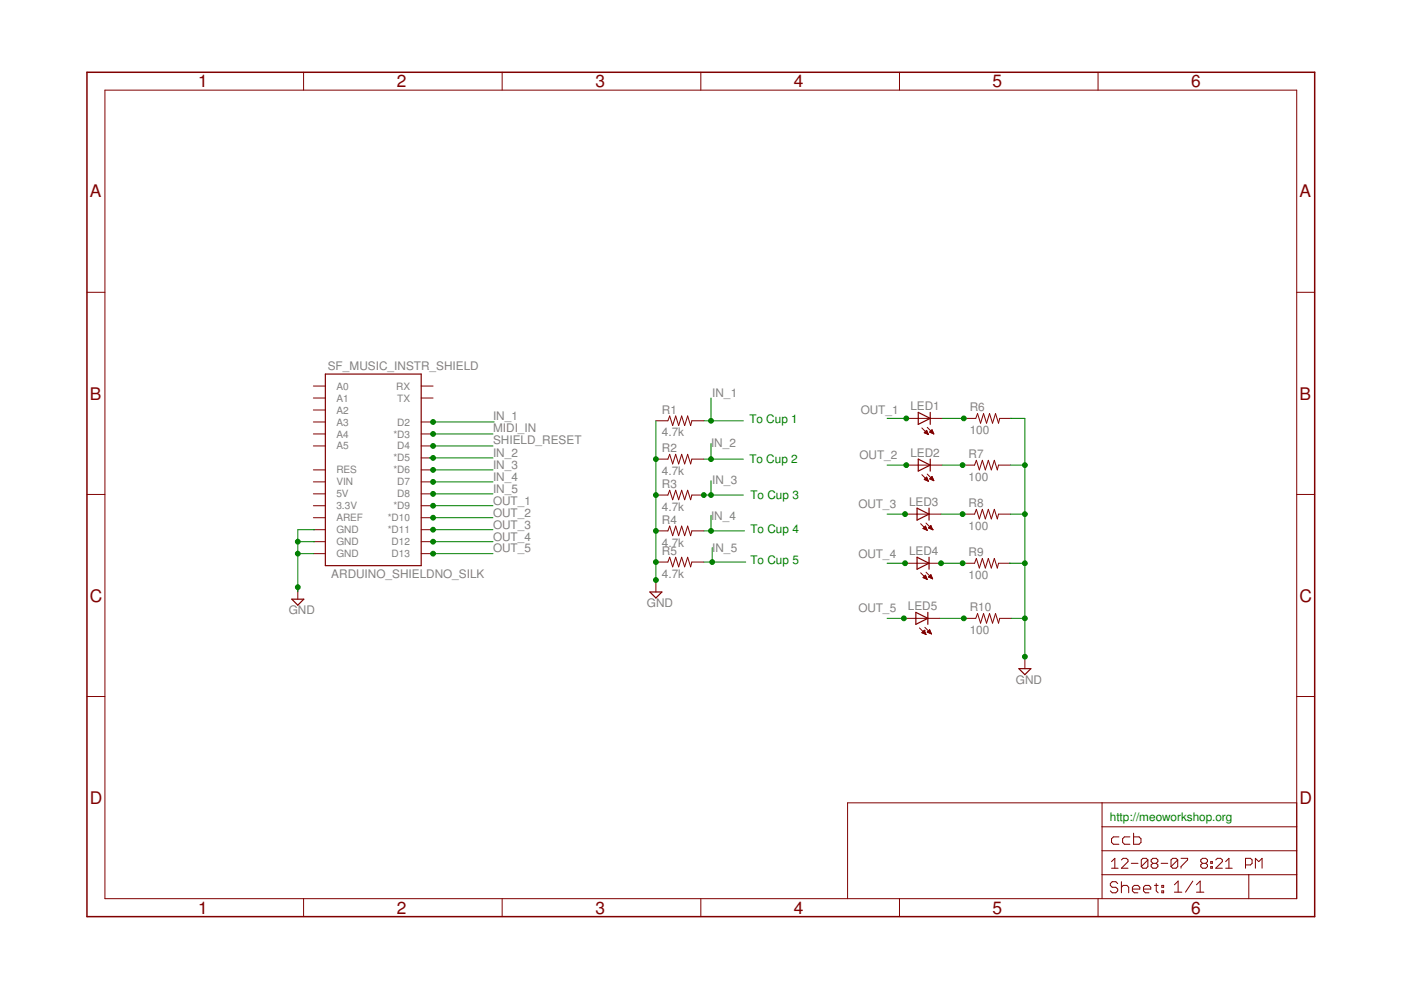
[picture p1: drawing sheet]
<svg xmlns="http://www.w3.org/2000/svg" width="297mm" height="210mm" viewBox="0 0 297 210" stroke-linecap="round" stroke-linejoin="round" font-family="sans-serif">
<g fill="#800000" stroke="#800000" stroke-width=".21">
<path d="M89.3 81.9h2.5z"/>
<path d="M89.3 84.4h2.5z"/>
<path d="M89.3 89.5h2.5z"/>
<path d="M89.3 92h2.5z"/>
<path d="M89.3 94.5h2.5z"/>
<path d="M89.3 97.1h2.5z"/>
<path d="M89.3 99.6h2.5z"/>
<path d="M89.3 102.2h2.5z"/>
<path d="M89.3 104.7h2.5z"/>
<path d="M89.3 107.2h2.5z"/>
<path d="M89.3 109.8h2.5z"/>
<path d="M89.3 112.3h2.5z"/>
<path d="M89.3 114.8h2.5z"/>
<path d="M89.3 117.4h2.5z"/>
<path d="M66.4 81.9h2.6z"/>
<path d="M66.4 84.4h2.6z"/>
<path d="M66.4 86.9h2.6z"/>
<path d="M66.4 89.5h2.6z"/>
<path d="M66.4 92h2.6z"/>
<path d="M66.4 94.5h2.6z"/>
<path d="M66.4 102.2h2.6z"/>
<path d="M66.4 99.6h2.6z"/>
<path d="M66.4 104.7h2.6z"/>
<path d="M66.4 109.8h2.6z"/>
<path d="M66.4 112.3h2.6z"/>
<path d="M66.4 114.8h2.6z"/>
<path d="M66.4 117.4h2.6z"/>
<path d="M66.4 107.2h2.6z"/>
<path d="M63.1 124.5v2.5z"/>
<path d="M146.7 89.2h2.5z"/>
<path d="M139.1 89.2h2.5z"/>
<path d="M142 88.2l-.4 1z"/>
<path d="M142 88.2l.6 2z"/>
<path d="M143.3 88.2l-.7 2z"/>
<path d="M143.3 88.2l.6 2z"/>
<path d="M144.5 88.2l-.6 2z"/>
<path d="M144.5 88.2l.7 2z"/>
<path d="M145.8 88.2l-.6 2z"/>
<path d="M145.8 88.2l.6 2z"/>
<path d="M146.7 89.2l-.3 1z"/>
<path d="M146.7 97.3h2.5z"/>
<path d="M139.1 97.3h2.5z"/>
<path d="M142 96.3l-.4 1z"/>
<path d="M142 96.3l.6 2.1z"/>
<path d="M143.3 96.3l-.7 2.1z"/>
<path d="M143.3 96.3l.6 2.1z"/>
<path d="M144.5 96.3l-.6 2.1z"/>
<path d="M144.5 96.3l.7 2.1z"/>
<path d="M145.8 96.3l-.6 2.1z"/>
<path d="M145.8 96.3l.6 2.1z"/>
<path d="M146.7 97.3l-.3 1.1z"/>
<path d="M146.7 105h2.5z"/>
<path d="M139.1 105h2.5z"/>
<path d="M142 103.9l-.4 1.1z"/>
<path d="M142 103.9l.6 2.1z"/>
<path d="M143.3 103.9l-.7 2.1z"/>
<path d="M143.3 103.9l.6 2.1z"/>
<path d="M144.5 103.9l-.6 2.1z"/>
<path d="M144.5 103.9l.7 2.1z"/>
<path d="M145.8 103.9l-.6 2.1z"/>
<path d="M145.8 103.9l.6 2.1z"/>
<path d="M146.7 105l-.3 1z"/>
<path d="M146.7 112.6h2.5z"/>
<path d="M139.1 112.6h2.5z"/>
<path d="M142 111.5l-.4 1.1z"/>
<path d="M142 111.5l.6 2.1z"/>
<path d="M143.3 111.5l-.7 2.1z"/>
<path d="M143.3 111.5l.6 2.1z"/>
<path d="M144.5 111.5l-.6 2.1z"/>
<path d="M144.5 111.5l.7 2.1z"/>
<path d="M145.8 111.5l-.6 2.1z"/>
<path d="M145.8 111.5l.6 2.1z"/>
<path d="M146.7 112.6l-.3 1z"/>
<path d="M146.7 119.2h2.5z"/>
<path d="M139.1 119.2h2.5z"/>
<path d="M142 118.2l-.4 1z"/>
<path d="M142 118.2l.6 2z"/>
<path d="M143.3 118.2l-.7 2z"/>
<path d="M143.3 118.2l.6 2z"/>
<path d="M144.5 118.2l-.6 2z"/>
<path d="M144.5 118.2l.7 2z"/>
<path d="M145.8 118.2l-.6 2z"/>
<path d="M145.8 118.2l.6 2z"/>
<path d="M146.7 119.2l-.3 1z"/>
<path d="M139.1 123v2.5z"/>
<path d="M197.2 88.7h2.6z"/>
<path d="M192.1 88.7h2.6z"/>
<path d="M194.7 88.7h2.5z"/>
<path d="M195.4 90.7l1.4 1.4z"/>
<path d="M196.6 90.6l1.4 1.4z"/>
<path d="M196 91.8l.8 .3z"/>
<path d="M196 91.8l.5-.6z"/>
<path d="M196.5 91.2l.3 .9z"/>
<path d="M196.7 92.1h.1z"/>
<path d="M196.4 91.9h.4z"/>
<path d="M196.1 91.8h.6z"/>
<path d="M196 91.7h.7z"/>
<path d="M196.1 91.6h.5z"/>
<path d="M196.3 91.5h.3z"/>
<path d="M197.1 91.6l.9 .4z"/>
<path d="M197.1 91.6l.5-.5z"/>
<path d="M197.6 91.1l.4 .9z"/>
<path d="M197.8 91.9h.1z"/>
<path d="M197.5 91.8h.4z"/>
<path d="M197.2 91.7h.6z"/>
<path d="M197.1 91.6h.7z"/>
<path d="M197.3 91.5h.4z"/>
<path d="M197.4 91.3h.3z"/>
<path d="M197.5 91.2h.2z"/>
<path d="M197.2 98.6h2.6z"/>
<path d="M192.1 98.6h2.6z"/>
<path d="M194.7 98.6h2.5z"/>
<path d="M195.4 100.6l1.4 1.4z"/>
<path d="M196.6 100.5l1.4 1.4z"/>
<path d="M196 101.7l.8 .3z"/>
<path d="M196 101.7l.5-.5z"/>
<path d="M196.5 101.2l.3 .8z"/>
<path d="M196.6 101.9h.2z"/>
<path d="M196.3 101.8h.4z"/>
<path d="M196.1 101.7h.6z"/>
<path d="M196 101.6h.6z"/>
<path d="M196.1 101.5h.5z"/>
<path d="M196.3 101.3h.3z"/>
<path d="M197.1 101.5l.9 .4z"/>
<path d="M197.1 101.5l.5-.5z"/>
<path d="M197.6 101l.4 .9z"/>
<path d="M197.8 101.8h.1z"/>
<path d="M197.5 101.7h.4z"/>
<path d="M197.2 101.6h.6z"/>
<path d="M197.2 101.5h.6z"/>
<path d="M197.3 101.3h.4z"/>
<path d="M197.4 101.2h.3z"/>
<path d="M197 109h2.5z"/>
<path d="M191.9 109h2.5z"/>
<path d="M194.4 109h2.6z"/>
<path d="M195.2 111l1.4 1.4z"/>
<path d="M196.3 110.9l1.4 1.4z"/>
<path d="M195.7 112.1l.9 .3z"/>
<path d="M195.7 112.1l.5-.6z"/>
<path d="M196.2 111.5l.4 .9z"/>
<path d="M196.3 112.3h.2z"/>
<path d="M196 112.2h.5z"/>
<path d="M195.7 112.1h.7z"/>
<path d="M195.8 111.9h.6z"/>
<path d="M195.9 111.8h.4z"/>
<path d="M196.1 111.7h.2z"/>
<path d="M196.8 111.9l.9 .4z"/>
<path d="M196.8 111.9l.6-.5z"/>
<path d="M197.4 111.4l.3 .9z"/>
<path d="M197.4 112.2h.3z"/>
<path d="M197.1 112.1h.5z"/>
<path d="M196.9 111.9h.7z"/>
<path d="M197 111.8h.5z"/>
<path d="M197.1 111.7h.4z"/>
<path d="M197.2 111.6h.2z"/>
<path d="M197 119.4h2.5z"/>
<path d="M191.9 119.4h2.5z"/>
<path d="M194.4 119.4h2.6z"/>
<path d="M195.2 121.5l1.4 1.3z"/>
<path d="M196.3 121.3l1.4 1.4z"/>
<path d="M195.7 122.5l.9 .3z"/>
<path d="M195.7 122.5l.5-.5z"/>
<path d="M196.2 122l.4 .8z"/>
<path d="M196.2 122.7h.3z"/>
<path d="M195.9 122.6h.6z"/>
<path d="M195.7 122.4h.7z"/>
<path d="M195.9 122.3h.5z"/>
<path d="M196 122.2h.3z"/>
<path d="M196.1 122.1h.2z"/>
<path d="M196.8 122.3l.9 .4z"/>
<path d="M196.8 122.3l.6-.5z"/>
<path d="M197.4 121.8l.3 .9z"/>
<path d="M197.3 122.6h.4z"/>
<path d="M197 122.4h.6z"/>
<path d="M196.9 122.3h.6z"/>
<path d="M197 122.2h.5z"/>
<path d="M197.1 122.1h.3z"/>
<path d="M197.2 122h.2z"/>
<path d="M196.7 131.1h2.6z"/>
<path d="M191.6 131.1h2.6z"/>
<path d="M194.2 131.1h2.5z"/>
<path d="M194.9 133.1l1.4 1.4z"/>
<path d="M196.1 133l1.4 1.4z"/>
<path d="M195.4 134.2l.9 .3z"/>
<path d="M195.4 134.2l.6-.6z"/>
<path d="M196 133.6l.3 .9z"/>
<path d="M196 134.4h.3z"/>
<path d="M195.7 134.3h.5z"/>
<path d="M195.5 134.1h.6z"/>
<path d="M195.6 134h.5z"/>
<path d="M195.7 133.9h.4z"/>
<path d="M195.8 133.8h.2z"/>
<path d="M196.6 134l.9 .4z"/>
<path d="M196.6 134l.5-.5z"/>
<path d="M197.1 133.5l.4 .9z"/>
<path d="M197.1 134.3h.3z"/>
<path d="M196.8 134.1h.6z"/>
<path d="M196.6 134h.7z"/>
<path d="M196.7 133.9h.5z"/>
<path d="M196.8 133.8h.4z"/>
<path d="M197 133.6h.1z"/>
<path d="M212 88.7h2.5z"/>
<path d="M204.3 88.7h2.6z"/>
<path d="M207.3 87.7l-.4 1z"/>
<path d="M207.3 87.7l.6 2z"/>
<path d="M208.5 87.7l-.6 2z"/>
<path d="M208.5 87.7l.7 2z"/>
<path d="M209.8 87.7l-.6 2z"/>
<path d="M209.8 87.7l.6 2z"/>
<path d="M211.1 87.7l-.7 2z"/>
<path d="M211.1 87.7l.6 2z"/>
<path d="M212 88.7l-.3 1z"/>
<path d="M211.7 98.6h2.5z"/>
<path d="M204.1 98.6h2.5z"/>
<path d="M207 97.6l-.4 1z"/>
<path d="M207 97.6l.6 2z"/>
<path d="M208.3 97.6l-.7 2z"/>
<path d="M208.3 97.6l.6 2z"/>
<path d="M209.5 97.6l-.6 2z"/>
<path d="M209.5 97.6l.7 2z"/>
<path d="M210.8 97.6l-.6 2z"/>
<path d="M210.8 97.6l.7 2z"/>
<path d="M211.7 98.6l-.2 1z"/>
<path d="M211.7 109h2.5z"/>
<path d="M204.1 109h2.5z"/>
<path d="M207 108l-.4 1z"/>
<path d="M207 108l.6 2z"/>
<path d="M208.3 108l-.7 2z"/>
<path d="M208.3 108l.6 2z"/>
<path d="M209.5 108l-.6 2z"/>
<path d="M209.5 108l.7 2z"/>
<path d="M210.8 108l-.6 2z"/>
<path d="M210.8 108l.7 2z"/>
<path d="M211.7 109l-.2 1z"/>
<path d="M211.7 119.4h2.5z"/>
<path d="M204.1 119.4h2.5z"/>
<path d="M207 118.4l-.4 1z"/>
<path d="M207 118.4l.6 2z"/>
<path d="M208.3 118.4l-.7 2z"/>
<path d="M208.3 118.4l.6 2z"/>
<path d="M209.5 118.4l-.6 2z"/>
<path d="M209.5 118.4l.7 2z"/>
<path d="M210.8 118.4l-.6 2z"/>
<path d="M210.8 118.4l.7 2z"/>
<path d="M211.7 119.4l-.2 1z"/>
<path d="M212 131.1h2.5z"/>
<path d="M204.3 131.1h2.6z"/>
<path d="M207.3 130.1l-.4 1z"/>
<path d="M207.3 130.1l.6 2z"/>
<path d="M208.5 130.1l-.6 2z"/>
<path d="M208.5 130.1l.7 2z"/>
<path d="M209.8 130.1l-.6 2z"/>
<path d="M209.8 130.1l.6 2z"/>
<path d="M211.1 130.1l-.7 2z"/>
<path d="M211.1 130.1l.6 2z"/>
<path d="M212 131.1l-.3 1z"/>
<path d="M217.3 139.2v2.6z"/>
<path d="M274.9 185.5v5z"/>
<path d="M274.9 180.4v5.1z"/>
<path d="M274.9 175.3v5.1z"/>
<path d="M274.9 170.2v5.1z"/>
<path d="M179.7 170.2v20.3z"/>
<path d="M179.7 170.2h54z"/>
<path d="M233.7 170.2h41.2z"/>
<path d="M264.8 185.5v5z"/>
<path d="M264.8 185.5h10.1z"/>
<path d="M233.7 185.5h31.1z"/>
<path d="M233.7 185.5v5z"/>
<path d="M233.7 180.4v5.1z"/>
<path d="M233.7 180.4h41.2z"/>
<path d="M233.7 175.3v5.1z"/>
<path d="M233.7 175.3h41.2z"/>
<path d="M233.7 170.2v5.1z"/>
<path d="M236.1 177.4h1.1z"/>
<path d="M236.1 177.4l-.4 .4z"/>
<path d="M235.7 177.8v.8z"/>
<path d="M235.7 178.6l.4 .4z"/>
<path d="M236.1 179h1.1z"/>
<path d="M238.4 177.4h1.2z"/>
<path d="M238.4 177.4l-.4 .4z"/>
<path d="M238 177.8v.8z"/>
<path d="M238 178.6l.4 .4z"/>
<path d="M238.4 179h1.2z"/>
<path d="M240.3 176.7v2.3z"/>
<path d="M240.3 179h1.2z"/>
<path d="M241.5 179l.4-.4z"/>
<path d="M241.9 177.8v.8z"/>
<path d="M241.5 177.4l.4 .4z"/>
<path d="M240.3 177.4h1.2z"/>
<path d="M235.7 182.7l.7-.7z"/>
<path d="M236.4 182v2.1z"/>
<path d="M235.7 184.1h1.4z"/>
<path d="M237.8 184.1h1.4z"/>
<path d="M237.8 184.1l1.4-1.4z"/>
<path d="M239.2 182.3v.4z"/>
<path d="M238.8 182l.4 .3z"/>
<path d="M238.1 182h.7z"/>
<path d="M237.8 182.3l.3-.3z"/>
<path d="M239.9 183h1.4z"/>
<path d="M242 182.3v1.4z"/>
<path d="M242 182.3l.3-.3z"/>
<path d="M242.3 182h.7z"/>
<path d="M243 182l.4 .3z"/>
<path d="M243.4 182.3v1.4z"/>
<path d="M243.4 183.7l-.4 .4z"/>
<path d="M242.3 184.1h.7z"/>
<path d="M242 183.7l.3 .4z"/>
<path d="M243.4 182.3l-1.4 1.4z"/>
<path d="M244.1 182.3l.3-.3z"/>
<path d="M244.4 182h.7z"/>
<path d="M245.1 182l.4 .3z"/>
<path d="M245.5 182.3v.4z"/>
<path d="M245.5 182.7l-.4 .3z"/>
<path d="M245.1 183l.4 .4z"/>
<path d="M245.5 183.4v.3z"/>
<path d="M245.1 184.1l.4-.4z"/>
<path d="M244.4 184.1h.7z"/>
<path d="M244.1 183.7l.3 .4z"/>
<path d="M244.1 183.4v.3z"/>
<path d="M244.1 183.4l.3-.4z"/>
<path d="M244.1 182.7l.3 .3z"/>
<path d="M244.1 182.3v.4z"/>
<path d="M244.4 183h.7z"/>
<path d="M246.2 183h1.4z"/>
<path d="M248.3 182.3v1.4z"/>
<path d="M248.3 182.3l.3-.3z"/>
<path d="M248.6 182h.7z"/>
<path d="M249.3 182l.4 .3z"/>
<path d="M249.7 182.3v1.4z"/>
<path d="M249.3 184.1l.4-.4z"/>
<path d="M248.6 184.1h.7z"/>
<path d="M248.3 183.7l.3 .4z"/>
<path d="M249.7 182.3l-1.4 1.4z"/>
<path d="M250.4 182h1.4z"/>
<path d="M251.8 182v.3z"/>
<path d="M251.8 182.3l-1.4 1.4z"/>
<path d="M250.4 183.7v.4z"/>
<path d="M254.6 182.3l.3-.3z"/>
<path d="M254.9 182h.7z"/>
<path d="M255.6 182l.4 .3z"/>
<path d="M256 182.3v.4z"/>
<path d="M256 182.7l-.4 .3z"/>
<path d="M255.6 183l.4 .4z"/>
<path d="M256 183.4v.3z"/>
<path d="M255.6 184.1l.4-.4z"/>
<path d="M254.9 184.1h.7z"/>
<path d="M254.6 183.7l.3 .4z"/>
<path d="M254.6 183.4v.3z"/>
<path d="M254.6 183.4l.3-.4z"/>
<path d="M254.6 182.7l.3 .3z"/>
<path d="M254.6 182.3v.4z"/>
<path d="M254.9 183h.7z"/>
<path d="M256.7 182.7h.3z"/>
<path d="M257 182.7v.3z"/>
<path d="M256.7 183h.3z"/>
<path d="M256.7 182.7v.3z"/>
<path d="M256.7 183.7h.3z"/>
<path d="M257 183.7v.4z"/>
<path d="M256.7 184.1h.3z"/>
<path d="M256.7 183.7v.4z"/>
<path d="M257.8 184.1h1.4z"/>
<path d="M257.8 184.1l1.4-1.4z"/>
<path d="M259.2 182.3v.4z"/>
<path d="M258.8 182l.4 .3z"/>
<path d="M258.1 182h.7z"/>
<path d="M258.1 182l-.3 .3z"/>
<path d="M259.9 182.7l.7-.7z"/>
<path d="M260.6 182v2.1z"/>
<path d="M259.9 184.1h1.4z"/>
<path d="M264.1 182v2.1z"/>
<path d="M264.1 182h1z"/>
<path d="M265.1 182l.4 .3z"/>
<path d="M265.5 182.3v.7z"/>
<path d="M265.5 183l-.4 .4z"/>
<path d="M264.1 183.4h1z"/>
<path d="M266.2 182v2.1z"/>
<path d="M266.2 182l.7 .7z"/>
<path d="M266.9 182.7l.7-.7z"/>
<path d="M267.6 182v2.1z"/>
<path d="M249 187.6l.8-.8z"/>
<path d="M249.8 186.8v2.4z"/>
<path d="M249 189.2h1.6z"/>
<path d="M252.9 186.8l-1.6 2.4z"/>
<path d="M253.7 187.6l.8-.8z"/>
<path d="M254.5 186.8v2.4z"/>
<path d="M253.7 189.2h1.5z"/>
<path d="M236.6 186.9l.4 .4z"/>
<path d="M235.8 186.9h.8z"/>
<path d="M235.8 186.9l-.4 .4z"/>
<path d="M235.4 187.3v.4z"/>
<path d="M235.4 187.7l.4 .4z"/>
<path d="M235.8 188.1h.8z"/>
<path d="M236.6 188.1l.4 .4z"/>
<path d="M237 188.5v.4z"/>
<path d="M237 188.9l-.4 .4z"/>
<path d="M235.8 189.3h.8z"/>
<path d="M235.4 188.9l.4 .4z"/>
<path d="M237.8 186.9v2.4z"/>
<path d="M238.1 187.7l-.3 .4z"/>
<path d="M238.1 187.7h.8z"/>
<path d="M238.9 187.7l.4 .4z"/>
<path d="M239.3 188.1v1.2z"/>
<path d="M240.5 189.3h.8z"/>
<path d="M240.1 188.9l.4 .4z"/>
<path d="M240.1 188.1v.8z"/>
<path d="M240.5 187.7l-.4 .4z"/>
<path d="M240.5 187.7h.8z"/>
<path d="M241.3 187.7l.4 .4z"/>
<path d="M241.7 188.1v.4z"/>
<path d="M240.1 188.5h1.6z"/>
<path d="M242.8 189.3h.8z"/>
<path d="M242.4 188.9l.4 .4z"/>
<path d="M242.4 188.1v.8z"/>
<path d="M242.8 187.7l-.4 .4z"/>
<path d="M242.8 187.7h.8z"/>
<path d="M243.6 187.7l.4 .4z"/>
<path d="M244 188.1v.4z"/>
<path d="M242.4 188.5h1.6z"/>
<path d="M245.1 187.3v1.6z"/>
<path d="M245.1 188.9l.5 .4z"/>
<path d="M244.8 187.7h.8z"/>
<path d="M246.3 187.7h.4z"/>
<path d="M246.7 187.7v.4z"/>
<path d="M246.3 188.1h.4z"/>
<path d="M246.3 187.7v.4z"/>
<path d="M246.3 188.9h.4z"/>
<path d="M246.7 188.9v.4z"/>
<path d="M246.3 189.3h.4z"/>
<path d="M246.3 188.9v.4z"/>
<path d="M22.2 19.1v171.4z"/>
<path d="M18.4 62h3.8z"/>
<path d="M18.4 104.8h3.8z"/>
<path d="M18.4 147.7h3.8z"/>
<path d="M22.2 190.5h252.7z"/>
<path d="M64.4 190.5v3.8z"/>
<path d="M106.5 190.5v3.8z"/>
<path d="M148.6 190.5v3.8z"/>
<path d="M190.7 190.5v3.8z"/>
<path d="M232.8 190.5v3.8z"/>
<path d="M274.9 19.1v171.4z"/>
<path d="M274.9 62h3.8z"/>
<path d="M274.9 104.8h3.8z"/>
<path d="M274.9 147.7h3.8z"/>
<path d="M22.2 19.1h252.7z"/>
<path d="M64.4 15.3v3.8z"/>
<path d="M106.5 15.3v3.8z"/>
<path d="M148.6 15.3v3.8z"/>
<path d="M190.7 15.3v3.8z"/>
<path d="M232.8 15.3v3.8z"/>
</g>
<g fill="#800000" stroke="#800000" stroke-width=".25">
<path d="M69 79.3v40.6z"/>
<path d="M69 79.3h20.3z"/>
<path d="M89.3 79.3v40.6z"/>
<path d="M69 119.9h20.3z"/>
<path d="M61.9 127h2.5z"/>
<path d="M63.1 128.3l1.3-1.3z"/>
<path d="M61.9 127l1.2 1.3z"/>
<path d="M137.8 125.5h2.5z"/>
<path d="M140.3 125.5l-1.2 1.3z"/>
<path d="M137.8 125.5l1.3 1.3z"/>
<path d="M194.7 87.4l2.5 1.3z"/>
<path d="M194.7 90l2.5-1.3z"/>
<path d="M197.2 87.4v1.3z"/>
<path d="M197.2 88.7v1.3z"/>
<path d="M194.7 87.4v1.3z"/>
<path d="M194.7 88.7v1.3z"/>
<path d="M194.7 97.3l2.5 1.3z"/>
<path d="M194.7 99.9l2.5-1.3z"/>
<path d="M197.2 97.3v1.3z"/>
<path d="M197.2 98.6v1.3z"/>
<path d="M194.7 97.3v1.3z"/>
<path d="M194.7 98.6v1.3z"/>
<path d="M194.4 107.7l2.6 1.3z"/>
<path d="M194.4 110.3l2.6-1.3z"/>
<path d="M197 107.7v1.3z"/>
<path d="M197 109v1.3z"/>
<path d="M194.4 107.7v1.3z"/>
<path d="M194.4 109v1.3z"/>
<path d="M194.4 118.2l2.6 1.2z"/>
<path d="M194.4 120.7l2.6-1.3z"/>
<path d="M197 118.2v1.2z"/>
<path d="M197 119.4v1.3z"/>
<path d="M194.4 118.2v1.2z"/>
<path d="M194.4 119.4v1.3z"/>
<path d="M194.2 129.8l2.5 1.3z"/>
<path d="M194.2 132.4l2.5-1.3z"/>
<path d="M196.7 129.8v1.3z"/>
<path d="M196.7 131.1v1.3z"/>
<path d="M194.2 129.8v1.3z"/>
<path d="M194.2 131.1v1.3z"/>
<path d="M216 141.8h2.6z"/>
<path d="M218.6 141.8l-1.3 1.2z"/>
<path d="M216 141.8l1.3 1.2z"/>
</g>
<g fill="#800000" stroke="#800000" stroke-width=".32">
<path d="M18.4 15.3v179z"/>
<path d="M18.4 194.3h260.3z"/>
<path d="M278.7 15.3v179z"/>
<path d="M18.4 15.3h260.3z"/>
</g>
<g fill="#008000" stroke="#008000" stroke-width=".21">
<path d="M91.8 89.5h13z"/>
<path d="M149.2 89.2h1.5z"/>
<path d="M150.7 89.2h6.9z"/>
<path d="M150.7 84.4v4.8z"/>
<path d="M91.8 92h12.7z"/>
<path d="M91.8 94.5h12.7z"/>
<path d="M91.8 102.2h12.7z"/>
<path d="M149.2 112.6h1.5z"/>
<path d="M150.7 112.6h7.2z"/>
<path d="M150.7 109.3v3.3z"/>
<path d="M91.8 104.7h12.7z"/>
<path d="M149.2 119.2h1.8z"/>
<path d="M151 119.2h7.1z"/>
<path d="M151 116.1v3.1z"/>
<path d="M91.8 107.2h12.7z"/>
<path d="M192.1 88.7h.3z"/>
<path d="M188.1 88.7h4z"/>
<path d="M91.8 109.8h12.7z"/>
<path d="M192.1 98.6h.6z"/>
<path d="M188.1 98.6h4z"/>
<path d="M91.8 112.3h12.7z"/>
<path d="M191.9 109h.2z"/>
<path d="M188.1 109h3.8z"/>
<path d="M91.8 114.8h12.7z"/>
<path d="M191.9 119.4h.2z"/>
<path d="M188.1 119.4h3.8z"/>
<path d="M91.8 117.4h12.7z"/>
<path d="M191.6 131.1h.3z"/>
<path d="M188.1 131.1h3.5z"/>
<path d="M91.1 97.1h.7z"/>
<path d="M91.8 97.1h12.7z"/>
<path d="M149.2 97.3h1.5z"/>
<path d="M150.7 94v3.3z"/>
<path d="M150.7 97.3h6.9z"/>
<path d="M91.6 99.6h.2z"/>
<path d="M91.8 99.6h12.7z"/>
<path d="M149 105h.2z"/>
<path d="M149.2 105h1.5z"/>
<path d="M150.7 105h6.9z"/>
<path d="M150.7 101.9v3.1z"/>
<path d="M63.1 112.3h3.6z"/>
<path d="M63.1 112.3v2.5z"/>
<path d="M63.1 114.8v2.6z"/>
<path d="M63.1 117.4v7.1z"/>
<path d="M63.1 124.5v1z"/>
<path d="M63.1 114.8h3.6z"/>
<path d="M63.1 117.4h3.3z"/>
<path d="M139.1 89.2v8.1z"/>
<path d="M139.1 97.3v7.7z"/>
<path d="M139.1 105v7.6z"/>
<path d="M139.1 112.6v6.6z"/>
<path d="M139.1 119.2v3.8z"/>
<path d="M139.1 123v.5z"/>
<path d="M214.2 88.7h3.1z"/>
<path d="M217.3 88.7v9.9z"/>
<path d="M217.3 98.6v10.4z"/>
<path d="M217.3 109v10.4z"/>
<path d="M217.3 119.4v11.7z"/>
<path d="M217.3 131.1v8.1z"/>
<path d="M217.3 139.2v.5z"/>
<path d="M214.2 98.6h3.1z"/>
<path d="M214.2 109h3.1z"/>
<path d="M214 119.4h3.3z"/>
<path d="M214.5 131.1h2.8z"/>
<path d="M199.8 88.7h4.5z"/>
<path d="M204.3 88.7h.3z"/>
<path d="M199.8 98.6h4.3z"/>
<path d="M204.1 98.6h.2z"/>
<path d="M199.5 109h4.6z"/>
<path d="M204.1 109h.5z"/>
<path d="M199.3 119.4h.2z"/>
<path d="M199.5 119.4h4.6z"/>
<path d="M204.1 119.4h.5z"/>
<path d="M199.3 131.1h5z"/>
<path d="M204.3 131.1h.5z"/>
<circle cx="91.8" cy="89.5" r=".51"/>
<circle cx="150.7" cy="89.2" r=".51"/>
<circle cx="91.8" cy="92" r=".51"/>
<circle cx="91.8" cy="94.5" r=".51"/>
<circle cx="91.8" cy="102.2" r=".51"/>
<circle cx="150.7" cy="112.6" r=".51"/>
<circle cx="91.8" cy="104.7" r=".51"/>
<circle cx="151" cy="119.2" r=".51"/>
<circle cx="91.8" cy="107.2" r=".51"/>
<circle cx="192.1" cy="88.7" r=".51"/>
<circle cx="91.8" cy="109.8" r=".51"/>
<circle cx="192.1" cy="98.6" r=".51"/>
<circle cx="91.8" cy="112.3" r=".51"/>
<circle cx="191.9" cy="109" r=".51"/>
<circle cx="91.8" cy="114.8" r=".51"/>
<circle cx="191.9" cy="119.4" r=".51"/>
<circle cx="91.8" cy="117.4" r=".51"/>
<circle cx="191.6" cy="131.1" r=".51"/>
<circle cx="91.8" cy="97.1" r=".51"/>
<circle cx="150.7" cy="97.3" r=".51"/>
<circle cx="91.8" cy="99.6" r=".51"/>
<circle cx="150.7" cy="105" r=".51"/>
<circle cx="149.2" cy="105" r=".51"/>
<circle cx="63.1" cy="114.8" r=".51"/>
<circle cx="63.1" cy="117.4" r=".51"/>
<circle cx="63.1" cy="124.5" r=".51"/>
<circle cx="139.1" cy="119.2" r=".51"/>
<circle cx="139.1" cy="112.6" r=".51"/>
<circle cx="139.1" cy="105" r=".51"/>
<circle cx="139.1" cy="97.3" r=".51"/>
<circle cx="139.1" cy="123" r=".51"/>
<circle cx="217.3" cy="98.6" r=".51"/>
<circle cx="217.3" cy="109" r=".51"/>
<circle cx="217.3" cy="119.4" r=".51"/>
<circle cx="217.3" cy="131.1" r=".51"/>
<circle cx="217.3" cy="139.2" r=".51"/>
<circle cx="204.3" cy="88.7" r=".51"/>
<circle cx="204.1" cy="98.6" r=".51"/>
<circle cx="204.1" cy="109" r=".51"/>
<circle cx="204.1" cy="119.4" r=".51"/>
<circle cx="199.5" cy="119.4" r=".51"/>
<circle cx="204.3" cy="131.1" r=".51"/>
</g>
<g font-size="3.7" fill="#800000">
<text x="42" y="18.5">1</text>
<text x="84.1" y="18.5">2</text>
<text x="126.2" y="18.5">3</text>
<text x="168.3" y="18.5">4</text>
<text x="210.5" y="18.5">5</text>
<text x="252.6" y="18.5">6</text>
<text x="19" y="41.9">A</text>
<text x="275.5" y="41.9">A</text>
<text x="19" y="84.7">B</text>
<text x="275.5" y="84.7">B</text>
<text x="19" y="127.6">C</text>
<text x="275.5" y="127.6">C</text>
<text x="19" y="170.4">D</text>
<text x="275.5" y="170.4">D</text>
<text x="42" y="193.7">1</text>
<text x="84.1" y="193.7">2</text>
<text x="126.2" y="193.7">3</text>
<text x="168.3" y="193.7">4</text>
<text x="210.5" y="193.7">5</text>
<text x="252.6" y="193.7">6</text>
</g>
<g font-size="2.5" fill="#808080">
<text x="69.5" y="78.5">SF_MUSIC_INSTR_SHIELD</text>
<text x="104.5" y="89">IN_1</text>
<text x="140.3" y="87.7">R1</text>
<text x="151" y="84.1">IN_1</text>
<text x="182.5" y="87.7">OUT_1</text>
<text x="193" y="86.9">LED1</text>
<text x="205.6" y="87.2">R6</text>
<text x="104.5" y="91.5">MIDI_IN</text>
<text x="104.5" y="94">SHIELD_RESET</text>
<text x="140.3" y="92.5">4.7k</text>
<text x="140.3" y="95.8">R2</text>
<text x="150.7" y="94.8">I</text>
<text x="151.4" y="94.8">N_2</text>
<text x="205.6" y="92">100</text>
<text x="104.5" y="101.9">IN_4</text>
<text x="104.5" y="96.8">IN_2</text>
<text x="104.5" y="99.4">IN_3</text>
<text x="140.3" y="100.6">4.7k</text>
<text x="182.2" y="97.3">OUT_2</text>
<text x="193" y="96.8">LED2</text>
<text x="205.3" y="101.9">100</text>
<text x="205.3" y="97.1">R7</text>
<text x="104.5" y="104.4">IN_5</text>
<text x="104.5" y="107">OUT_1</text>
<text x="140.3" y="103.5">R3</text>
<text x="151" y="102.7">IN_3</text>
<text x="182" y="107.7">OUT_3</text>
<text x="192.8" y="107.2">LED3</text>
<text x="205.3" y="107.5">R8</text>
<text x="104.5" y="109.5">OUT_2</text>
<text x="104.5" y="112.1">OUT_3</text>
<text x="140.3" y="108.3">4.7k</text>
<text x="140.3" y="111.1">R4</text>
<text x="150.7" y="110.3">I</text>
<text x="151.4" y="110.3">N_4</text>
<text x="205.3" y="112.3">100</text>
<text x="104.5" y="114.6">OUT_4</text>
<text x="104.5" y="117.1">OUT_5</text>
<text x="140.3" y="115.9">4.7k</text>
<text x="140.3" y="117.7">R5</text>
<text x="151" y="117.1">I</text>
<text x="151.7" y="117.1">N_5</text>
<text x="182" y="118.4">OUT_4</text>
<text x="192.8" y="117.7">LED4</text>
<text x="205.3" y="117.9">R9</text>
<text x="70.2" y="122.5">ARDUINO_SHIELDNO_SILK</text>
<text x="140.3" y="122.5">4.7k</text>
<text x="205.3" y="122.7">100</text>
<text x="61.2" y="130.2">GND</text>
<text x="137.2" y="128.7">GND</text>
<text x="182" y="129.8">OUT_5</text>
<text x="192.5" y="129.3">LED5</text>
<text x="205.6" y="129.6">R10</text>
<text x="205.6" y="134.4">100</text>
<text x="215.4" y="144.9">GND</text>
</g>
<g font-size="2.5" fill="#008000">
<text x="158.9" y="89.7">To Cup 1</text>
<text x="158.9" y="98.1">To Cup 2</text>
<text x="159.1" y="105.7">To Cup 3</text>
<text x="159.1" y="113.1">To Cup 4</text>
<text x="159.1" y="119.7">To Cup 5</text>
<text x="235.3" y="174">http://meoworkshop.org</text>
</g>
<g font-size="2.1" fill="#808080">
<text x="71.3" y="82.6">A0</text>
<text x="84" y="82.6">RX</text>
<text x="71.3" y="85.1">A1</text>
<text x="71.3" y="87.7">A2</text>
<text x="84.2" y="85.1">TX</text>
<text x="71.3" y="90.2">A3</text>
<text x="71.3" y="92.8">A4</text>
<text x="71.3" y="95.3">A5</text>
<text x="83.4" y="92.8">*D3</text>
<text x="84.2" y="90.2">D2</text>
<text x="84.2" y="95.3">D4</text>
<text x="71.3" y="100.4">RES</text>
<text x="83.4" y="97.8">*D5</text>
<text x="83.4" y="100.4">*D6</text>
<text x="71.3" y="102.9">VIN</text>
<text x="71.3" y="105.5">5V</text>
<text x="84.2" y="102.9">D7</text>
<text x="84.2" y="105.5">D8</text>
<text x="71.3" y="110.5">AREF</text>
<text x="71.3" y="113.1">GND</text>
<text x="71.3" y="108">3.3V</text>
<text x="82.2" y="110.5">*D10</text>
<text x="82.2" y="113.1">*D11</text>
<text x="83.4" y="108">*D9</text>
<text x="71.3" y="115.6">GND</text>
<text x="71.3" y="118.2">GND</text>
<text x="83" y="115.6">D12</text>
<text x="83" y="118.2">D13</text>
</g>
</svg>
